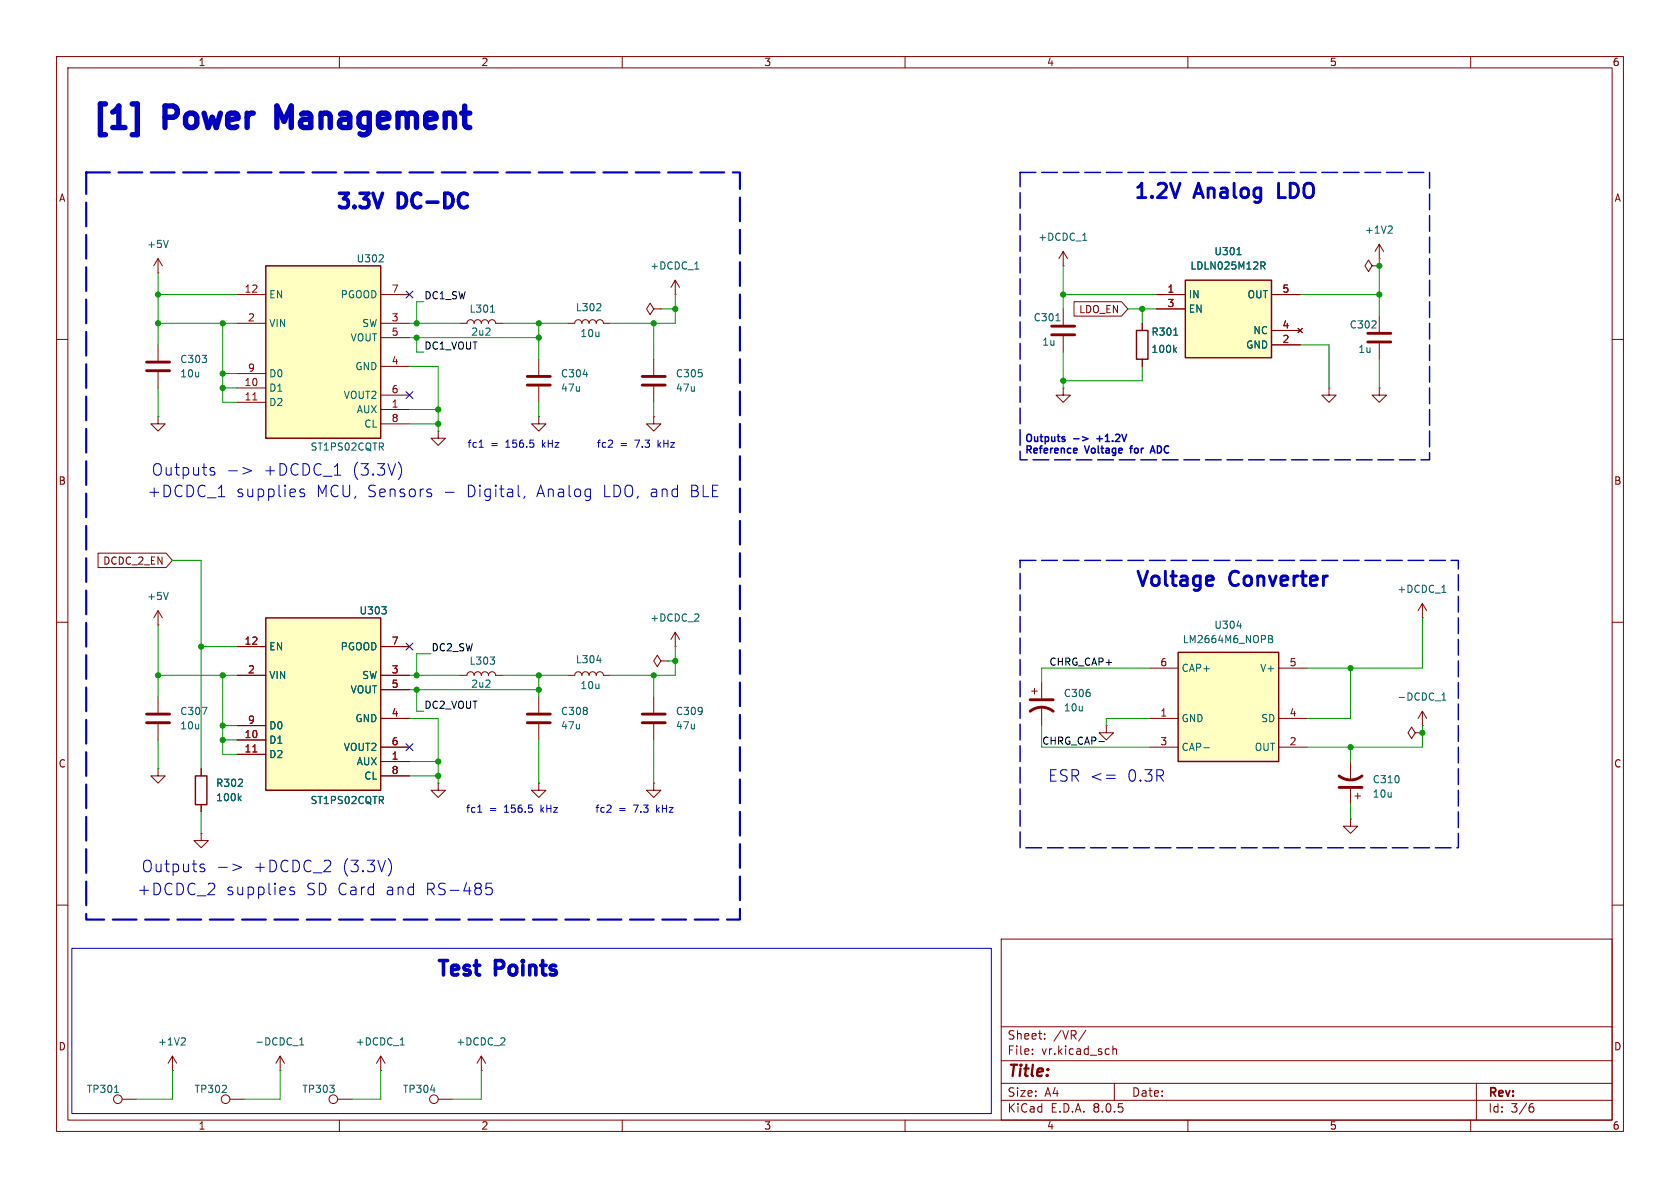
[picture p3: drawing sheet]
<svg xmlns="http://www.w3.org/2000/svg" width="297mm" height="210mm" viewBox="0 0 297 210" stroke-linecap="round" stroke-linejoin="round" font-family="sans-serif">
<g fill="none" stroke="#840000" stroke-width=".18">
<path d="M10 10h277v190h-277zM12 12h273v186h-273zM60 10v2M110 10v2M160 10v2M210 10v2M260 10v2M10 60h2M285 60h2M188 68.6v1.3h1.2l-1.2 1.2-1.3-1.2h1.3M188 68.6h.1M10 110h2"/>
<path d="M250.7 108l.8-1.3v2.5M251.5 109.2h.1M251.5 106.7l.7 1.3M285 110h2M195.6 128.3v1.2h1.2l-1.2 1.3-1.3-1.3h1.3M195.6 128.3h.1M238.8 134.6v3.3M238.8 139.4v2.8M250.2 129.5l-.6-1-.7 1 .7 1.1 .6-1.1h1.3M250.7 127l.8-1.3v2.6M251.5 129.5h.1M251.5 128.3h.1"/>
<path d="M251.5 125.7l.7 1.3M10 160h2M239.5 140.7h1M240 140.2v1M285 160h2M177 166h108v32h-108zM60 198v2M110 198v2M160 198v2M177 194.5h108M177 191.5h108M177 187.5h108"/>
<path d="M177 181.5h108M182.5 186.3v.1M182.5 185.5v.1M184.7 183.6v.1M184.7 182.8v.1M192 182.1l-1.3 2M196.7 184.9v1.5M196.7 185.5l.3-.1 .3 .1 .1 .9M197 191.5v3M210 198v2M260 198v2M261 191.5v6.5"/>
<path d="M270.6 195.7h.3l.3 .3-.1 .5-.5 .1M271 195.1l-.4 .1"/>
</g>
<path d="M254.9 104.7h.7M254.9 123.8h.7M254.9 122.9l.4-.4v1.3" fill="none" stroke="#006464" stroke-width=".18"/>
<path d="M236.7 137.2a3.3 3.3 0 0 0 4.1 0M236.7 139.2h4.1" fill="none" stroke="#840000" stroke-width=".51"/>
<path d="M208.3 115.3h17.8v19.3h-17.8z" fill="#ffffc2"/>
<path d="M200.9 58.4h2v5.1h-2zM208.3 115.3h17.8v19.3h-17.8z" fill="none" stroke="#840000" stroke-width=".25"/>
<g fill="none" stroke="#840000" stroke-width=".18">
<path d="M81.3 57.2h1.2a.64 .64 0 0 1 .7-.7 .64 .64 0 0 1 .6 .7 .64 .64 0 0 1 .7-.7 .64 .64 0 0 1 .6 .7 .64 .64 0 0 1 .6-.7 .64 .64 0 0 1 .7 .7 .64 .64 0 0 1 .6-.7 .64 .64 0 0 1 .6 .7h1.3M100.3 57.2h1.3a.64 .64 0 0 1 .6-.7 .64 .64 0 0 1 .7 .7 .64 .64 0 0 1 .6-.7 .64 .64 0 0 1 .6 .7 .64 .64 0 0 1 .7-.7 .64 .64 0 0 1 .6 .7 .64 .64 0 0 1 .6-.7 .64 .64 0 0 1 .7 .7h1.2M115.6 54.6l-.7-1-.6 1 .6 1 .7-1h1.2M116.8 54.6h.1M118.6 50.8l.8-1.3v2.6M119.4 52.1h.1M119.4 49.5l.7 1.3M187.2 45.7l.8-1.2v2.5M188 47h.1M188 44.5l.7 1.2M188 54.6v2.8M188 59.4v2.8"/>
<path d="M201.9 57.2v1.2M242.6 47l-.7-1-.6 1 .6 1 .7-1h1.2M243.1 44.5l.7-1.3v2.5M243.8 47h.1M243.8 45.7h.1M243.8 55.9v2.8M243.8 43.2l.8 1.3M77.5 76.2v1.3h1.2l-1.2 1.2-1.3-1.2h1.3M77.5 76.2h.1M95.2 73.7v1.2h1.3l-1.3 1.3-1.2-1.3h1.2M95.2 73.7h.1M95.2 63.5v2.8"/>
<path d="M95.2 68.3v2.8M115.6 73.7v1.2h1.2l-1.2 1.3-1.3-1.3h1.3M115.6 73.7h.1M115.6 63.5v2.8M115.6 68.3v2.8M201.9 63.5v1.3M234.9 68.6v1.3h1.3l-1.3 1.2-1.2-1.2h1.2M234.9 68.6h.1M243.8 68.6v1.3h1.3l-1.3 1.2-1.2-1.2h1.2M243.8 68.6h.1M243.8 60.7v2.8M81.3 119.4h1.2a.64 .64 0 0 1 .7-.7 .64 .64 0 0 1 .6 .7 .64 .64 0 0 1 .7-.7 .64 .64 0 0 1 .6 .7 .64 .64 0 0 1 .6-.7 .64 .64 0 0 1 .7 .7 .64 .64 0 0 1 .6-.7 .64 .64 0 0 1 .6 .7h1.3"/>
<path d="M100.3 119.4h1.3a.64 .64 0 0 1 .6-.7 .64 .64 0 0 1 .7 .7 .64 .64 0 0 1 .6-.7 .64 .64 0 0 1 .6 .7 .64 .64 0 0 1 .7-.7 .64 .64 0 0 1 .6 .7 .64 .64 0 0 1 .6-.7 .64 .64 0 0 1 .7 .7h1.2M116.8 116.8l-.6-1-.6 1 .6 1.1 .6-1.1h1.3M118.1 116.8h.1M118.6 113l.8-1.2v2.5M119.4 114.3h.1M119.4 111.8l.7 1.2M203.2 118.1h5.1M226.1 118.1h5M77.5 138.4v1.3h1.2l-1.2 1.3-1.3-1.3h1.3M77.5 138.4h.1M95.2 138.4v1.3h1.3l-1.3 1.3-1.2-1.3h1.2M95.2 138.4h.1"/>
<path d="M95.2 123.2v2.8M95.2 128v2.8M115.6 138.4v1.3h1.2l-1.2 1.3-1.3-1.3h1.3M115.6 138.4h.1M115.6 123.2v2.8M115.6 128v2.8M182.4 122.2h1M182.9 121.7v1M184.1 120.7v2.7M184.1 125v3.3M203.2 127h5.1M203.2 132.1h5.1"/>
<path d="M226.1 127h5M226.1 132.1h5M238.8 144.8v1.3h1.2l-1.2 1.2-1.3-1.2h1.3M238.8 144.8h.1"/>
</g>
<g fill="none" stroke="#006464" stroke-width=".18">
<path d="M245.9 39.9l.2 .3v.3l-.7 .7h.7M86.7 55.2h.7M105.4 54.9h.8M106.2 53.8v.4M122.8 47.6h.8M186.7 56.7h.7M191.4 42.5h.7M207.5 59.3h.7M103.1 66.2h.8M207.6 61.8l.4 .5M208 61.5l-.5 .4M86.6 116.1h.8l-.4 .5"/>
<path d="M87.4 116.8v.5M105.5 116.7h.8M122.8 109.8h.8M123.5 108.7v.4M218.7 110.6h.8M224.3 112.3l.6 .2v.2l-.2 .2M224.3 112.9h.4M224.7 112.9l.3 .3-.1 .3-.6 .1M212.8 132.2h1"/>
</g>
<g fill="none" stroke="#840000" stroke-width=".51">
<path d="M185.9 59.2h4.1M185.9 57.7h4.1M241.8 58.9h4.1M93.2 68.1h4.1M93.2 66.5h4.1M113.5 68.1h4.1M113.5 66.5h4.1M241.8 60.5h4.1M93.2 127.8h4.1M93.2 126.2h4.1M113.5 127.8h4.1M113.5 126.2h4.1"/>
<path d="M182.1 125.7a3.3 3.3 0 0 1 4.1 0M182.1 123.7h4.1"/>
</g>
<path d="M209.5 49.5h15.3v13.7h-15.3z" fill="#ffffc2"/>
<path d="M209.5 49.5h15.3v13.7h-15.3z" fill="none" stroke="#840000" stroke-width=".25"/>
<g fill="none" stroke="#840000" stroke-width=".18">
<path d="M204.5 52.1h5M204.5 54.6h5M224.8 52.1h5.1M224.8 58.4h5.1M229.5 58l.8 .8M230.3 58l-.8 .8M27.9 73.7v1.2h1.3l-1.3 1.3-1.2-1.3h1.2M27.9 73.7h.1M224.8 61h5.1M21.6 194.3h2.5M29.7 188l.8-1.3v2.5M30.5 189.2h.1"/>
<path d="M30.5 186.7l.7 1.3M40.6 194.3h2.6M48.8 188l.7-1.3v2.5M49.5 189.2h.1M49.5 186.7l.8 1.3"/>
<circle cx="20.8" cy="194.3" r=".76"/>
<circle cx="39.9" cy="194.3" r=".76"/>
</g>
<path d="M218.7 45h.7M222.9 46.3h.5l.2 .2-.1 .4-.6 .1M223.2 47l.4 .6M20.3 193.1h.7M32.5 183.5l.3 .2-.1 .3-.7 .7h.8M53 184.7h.7M53 183.8l.3-.3v1.2" fill="none" stroke="#006464" stroke-width=".18"/>
<path d="M47 47h20.3v30.5h-20.3z" fill="#ffffc2"/>
<path d="M47 47h20.3v30.5h-20.3zM34.5 137.2h2.1v5h-2.1z" fill="none" stroke="#840000" stroke-width=".25"/>
<g fill="none" stroke="#840000" stroke-width=".18">
<path d="M27.9 48.3h.1M27.9 45.7l-.7 1.3M27.9 45.7v2.6M27.9 45.7l.8 1.3M41.9 52.1h5.1M41.9 57.2h5.1M67.3 52.1h5.1M67.3 57.2h5.1M67.3 59.7h5.1M27.9 61v2.8M27.9 65.8v2.8M41.9 68.6h5.1"/>
<path d="M41.9 71.1h5.1M41.9 66h5.1M67.3 72.4h5.1M67.3 64.8h5.1M67.3 69.9h5.1M67.3 74.9h5.1M27.9 110.5h.1M27.9 108v2.5M27.9 108l-.7 1.2M27.9 108l.8 1.2M27.9 135.9v1.3h1.3l-1.3 1.2-1.2-1.2h1.2M27.9 135.9h.1"/>
<path d="M27.9 123.2v2.8M27.9 128v2.8M35.6 135.9v1.3M35.6 147.3v1.3h1.2l-1.2 1.3-1.3-1.3h1.3M35.6 147.3h.1M35.6 142.2v1.3"/>
</g>
<path d="M44.7 70.7h.7" fill="none" stroke="#a90000" stroke-width=".18"/>
<path d="M29.8 42.5l-.5 1.3M67 46.3h.8M67.7 45.2v.4M29.8 104.7l-.5 1.3M35.7 125h.9l-.6 1.3M42.3 141.1l.3 .4M42.6 140.7l-.5 .5" fill="none" stroke="#006464" stroke-width=".18"/>
<path d="M25.9 65.5h4.1M25.9 64h4.1M25.9 127.8h4.1M25.9 126.2h4.1" fill="none" stroke="#840000" stroke-width=".51"/>
<path d="M47 109.2h20.3v30.5h-20.3z" fill="#ffffc2"/>
<path d="M47 109.2h20.3v30.5h-20.3z" fill="none" stroke="#840000" stroke-width=".25"/>
<g fill="none" stroke="#840000" stroke-width=".18">
<path d="M189.9 53.3h8.4l1.1 1.3-1.1 1.3h-8.4zM201.9 57.2v1.2M204.5 52.1h5M204.5 54.6h5M224.8 52.1h5.1M224.8 58.4h5.1M229.5 58l.8 .8M230.3 58l-.8 .8M201.9 63.5v1.3M224.8 61h5.1M17.3 97.8h12.1l1.1 1.3-1.1 1.2h-12.1zM41.9 114.3h5.1"/>
<path d="M41.9 119.4h5.1M67.3 114.3h5.1M67.3 119.4h5.1M35.6 135.9v1.3M41.9 130.8h5.1M41.9 133.4h5.1M41.9 128.3h5.1M67.3 134.6h5.1M67.3 127h5.1M67.3 121.9h5.1M67.3 132.1h5.1M67.3 137.2h5.1"/>
<path d="M35.6 142.2v1.3M59.7 194.3h2.5M66.5 188l.8-1.3v2.5M67.3 189.2h.1M67.3 186.7l.8 1.3M77.5 194.3h2.5M84.3 188l.8-1.3v2.5M85.1 189.2h.1M85.1 186.7l.8 1.3"/>
<circle cx="58.9" cy="194.3" r=".76"/>
<circle cx="76.7" cy="194.3" r=".76"/>
</g>
<path d="M44.7 132.9h.7" fill="none" stroke="#a90000" stroke-width=".18"/>
<g fill="none" stroke="#006464" stroke-width=".18">
<path d="M207.5 59.3h.7M218.7 45h.7M222.9 46.3h.5l.2 .2-.1 .4-.6 .1M223.2 47l.4 .6M207.6 61.8l.4 .5M208 61.5l-.5 .4M67.5 107.3h.8l-.4 .4M68.2 107.9v.5M42.3 141.1l.3 .4M42.6 140.7l-.5 .5M70.8 184.7h.7M76.1 192.7h.8"/>
<path d="M88.5 184.7h.8M89.2 183.6v.4"/>
</g>
<path d="M194.3 131.1h1" fill="none" stroke="#0f0f0f" stroke-width=".18"/>
<path d="M208.6 32.4l-.8 2.5M214.1 101.8l.3 .1 .1 .5-1.2 .3M214.4 103.4l-.3 .1" fill="none" stroke="#0000c2" stroke-width=".51"/>
<g fill="none" stroke="#0000c2" stroke-width=".18">
<path d="M84.7 79.1h.7M37.4 83.3l.5 .1 .1 .3-.3 .3h-.4M37.4 82.6l.5 .1M38.6 87.8h1.1M40.4 83.2h1.6M42.9 82.6l1.6 .6-1.6 .6M53.8 86.5l-.5-.1-.3 .3 .1 .3 .7 .2 .1 .2-.1 .3-.2 .1-.6-.1M59.1 84h1.1M70.7 82.1l.1 .2a2.42 2.42 0 0 1-.1 2.1M76 87.1l.3 .3-.1 .3-.2 .1M76 86.4l.2 .1M78.7 87h1.6"/>
<path d="M91.7 87.7l.2 .1M92.8 87.7l-.2 .4M195.6 137h1.6M195.6 137.6h1.6M35.6 153.4l.5 .1 .1 .3-.3 .3h-.4M35.6 152.7l.5 .1M36.7 158.2h1.3M37.9 156.3l.1 .2-.1 .5M38.6 153.3h1.6M41.2 152.7l1.5 .6-1.5 .6M52 156.9l-.5-.1-.3 .3 .1 .3 .7 .2 .1 .2-.1 .3-.2 .1-.6-.1M68.9 152.2l.1 .2a2.42 2.42 0 0 1-.1 2.1"/>
<path d="M84.5 143.6h.7M86.9 156.1h-.9l-.1 1 .3-.2 .6 .1 .2 .3-.1 .7-.3 .2h-.4l-.3-.2M12.7 167.6h162.6v29.3h-162.6z"/>
</g>
<path d="M18.7 18.4h-1v5.4M23.4 18.4h.9v5.4h-.9M50.2 21.5l-1.3-2.8v3.8" fill="none" stroke="#0000c2" stroke-width=".95"/>
<path d="M189.8 77.6h1M190.2 79.2l.2 .3-.6 .2M191.4 77.2l.9 .4-.9 .3M199.7 79.2h.5M203.5 79.7h.6M190.3 80l-.1 .1M203.3 80.1l.5-1.3 .4 1.3" fill="none" stroke="#0000c2" stroke-width=".25"/>
<path d="M67.6 34.2l-.8 2.5" fill="none" stroke="#0000c2" stroke-width=".63"/>
<path d="M180.3 30.5h72.4v50.8h-72.4zM180.3 99.1h77.5v50.8h-77.5z" fill="none" stroke="#0000c2" stroke-width=".25" stroke-dasharray="2.8 1"/>
<path d="M15.2 30.5h115.6v132.1h-115.6z" fill="none" stroke="#0000c2" stroke-width=".38" stroke-dasharray="4.2 1.5"/>
<g fill="none" stroke="#009600" stroke-width=".18">
<path d="M27.9 48.3v12.7M27.9 52.1h14M27.9 57.2h14M39.4 57.2v13.9h2.5M72.4 59.7h22.8M72.4 57.2h8.9M73.7 59.7v2.5h1.2M74.9 53.3h-1.2v3.9M88.9 57.2h11.4M95.2 57.2v6.3M115.6 57.2v6.3M116.8 54.6h2.6"/>
<path d="M119.4 52.1v5.1h-11.5M188 52.1h16.5M188 47v7.6M199.4 54.6h5.1M201.9 54.6v2.6M229.9 52.1h13.9M243.8 45.7v10.2M27.9 68.6v5.1M39.4 68.6h2.5M39.4 66h2.5M72.4 64.8h5.1v11.4M72.4 74.9h5.1"/>
<path d="M72.4 72.4h5.1M95.2 71.1v2.6M115.6 71.1v2.6M188 62.2v6.4M201.9 64.8v2.5h-13.9M229.9 61h5v7.6M243.8 63.5v5.1M30.5 99.1h5.1v36.8M27.9 110.5v12.7M27.9 119.4h14M35.6 114.3h6.3M39.4 119.4v14h2.5"/>
<path d="M72.4 119.4h8.9M76.2 115.6h-2.5v3.8M88.9 119.4h11.4M95.2 119.4v3.8M115.6 119.4v3.8M118.1 116.8h1.3M119.4 114.3v5.1h-11.5M203.2 118.1h-19.1v2.6M238.8 118.1v8.9h-7.7M251.5 109.2v8.9h-20.4M27.9 130.8v5.1M39.4 130.8h2.5"/>
<path d="M39.4 128.3h2.5M72.4 127h5.1v11.4M72.4 121.9h22.8M72.4 137.2h5.1M72.4 134.6h5.1M73.7 121.9v3.8h1.2M95.2 130.8v7.6M115.6 130.8v7.6M184.1 128.3v3.8h19.1M203.2 127h-7.6v1.3M238.8 132.1v2.5M251.5 128.3v3.8h-20.4"/>
<path d="M35.6 143.5v3.8M238.8 142.2v2.6M30.5 189.2v5.1h-6.4M49.5 189.2v5.1h-6.3M67.3 189.2v5.1h-5.1M85.1 189.2v5.1h-5.1"/>
</g>
<path d="M71.8 51.5l1.2 1.2M73 51.5l-1.2 1.2M71.8 69.2l1.2 1.3M73 69.2l-1.2 1.3M71.8 113.7l1.2 1.2M73 113.7l-1.2 1.2M71.8 131.5l1.2 1.2M73 131.5l-1.2 1.2" fill="none" stroke="#000084" stroke-width=".18"/>
<g fill="#009600" stroke="#009600" stroke-width=".18">
<circle cx="27.9" cy="52.1" r=".46"/>
<circle cx="27.9" cy="57.2" r=".46"/>
<circle cx="39.4" cy="66" r=".46"/>
<circle cx="39.4" cy="68.6" r=".46"/>
<circle cx="39.4" cy="57.2" r=".46"/>
<circle cx="77.5" cy="72.4" r=".46"/>
<circle cx="73.7" cy="57.2" r=".46"/>
<circle cx="73.7" cy="59.7" r=".46"/>
<circle cx="39.4" cy="128.3" r=".46"/>
<circle cx="39.4" cy="119.4" r=".46"/>
<circle cx="27.9" cy="119.4" r=".46"/>
<circle cx="35.6" cy="114.3" r=".46"/>
<circle cx="39.4" cy="130.8" r=".46"/>
<circle cx="77.5" cy="74.9" r=".46"/>
<circle cx="243.8" cy="52.1" r=".46"/>
<circle cx="243.8" cy="47" r=".46"/>
<circle cx="188" cy="52.1" r=".46"/>
<circle cx="201.9" cy="54.6" r=".46"/>
<circle cx="73.7" cy="121.9" r=".46"/>
<circle cx="73.7" cy="119.4" r=".46"/>
<circle cx="77.5" cy="134.6" r=".46"/>
<circle cx="77.5" cy="137.2" r=".46"/>
<circle cx="95.2" cy="121.9" r=".46"/>
<circle cx="95.2" cy="119.4" r=".46"/>
<circle cx="115.6" cy="119.4" r=".46"/>
<circle cx="115.6" cy="57.2" r=".46"/>
<circle cx="188" cy="67.3" r=".46"/>
<circle cx="95.2" cy="57.2" r=".46"/>
<circle cx="95.2" cy="59.7" r=".46"/>
<circle cx="119.4" cy="54.6" r=".46"/>
<circle cx="119.4" cy="116.8" r=".46"/>
<circle cx="251.5" cy="129.5" r=".46"/>
<circle cx="238.8" cy="118.1" r=".46"/>
<circle cx="238.8" cy="132.1" r=".46"/>
</g>
<g font-size="5.3" fill="#0000c2">
<text x="15.6" y="24.2">[1]</text>
<text x="29.3" y="24.2">Power</text>
<text x="51.2" y="24.2">Management</text>
</g>
<g font-size="3.5" fill="#0000c2">
<text x="200.1" y="35.8">1.2V</text>
<text x="211.3" y="35.8">Analog</text>
<text x="227" y="35.8">LDO</text>
<text x="58.9" y="37.8">3.3V</text>
<text x="70.5" y="37.8">DC-DC</text>
<text x="200.4" y="104.4">Voltage</text>
<text x="217.4" y="104.4">Converter</text>
<text x="76.7" y="173.4">Test</text>
<text x="87.7" y="173.4">Points</text>
</g>
<g font-size="2.8" fill="#0000c2">
<text x="25.9" y="88.1">+DCDC_1</text>
<text x="26.7" y="84.3">Outputs</text>
<text x="41.6" y="88.1">supplies</text>
<text x="46.5" y="84.3">+DCDC_1</text>
<text x="55.8" y="88.1">MCU, Sensors</text>
<text x="62.2" y="84.3">(3.3V)</text>
<text x="82.5" y="88.1">Digital,</text>
<text x="94.9" y="88.1">Analog</text>
<text x="106.7" y="88.1">LDO, and</text>
<text x="122.2" y="88.1">BLE</text>
<text x="185.2" y="138.4">ESR &lt;=</text>
<text x="199.2" y="138.4">0.3R</text>
<text x="24.9" y="154.4">Outputs</text>
<text x="44.7" y="154.4">+DCDC_2</text>
<text x="60.5" y="154.4">(3.3V)</text>
<text x="24.1" y="158.5">+DCDC_2</text>
<text x="39.9" y="158.5">supplies</text>
<text x="54" y="158.5">SD Card</text>
<text x="68.2" y="158.5">and</text>
<text x="75.3" y="158.5">RS-485</text>
</g>
<text font-size="2.8" fill="#840000" x="178" y="190.9">Title:</text>
<g font-size="2.1" fill="#840000">
<text x="178" y="184">Sheet:</text>
<text x="186.2" y="184">/VR/</text>
<text x="178" y="186.7">File:</text>
<text x="184.1" y="186.7">vr.kicad_sch</text>
<text x="178" y="196.9">KiCad</text>
<text x="178" y="194.1">Size:</text>
<text x="184.7" y="194.1">A4</text>
<text x="185.7" y="196.9">E.D.A.</text>
<text x="193.3" y="196.9">8.0.5</text>
<text x="200" y="194.1">Date:</text>
<text x="263" y="194.3">Rev:</text>
<text x="263" y="196.9">Id:</text>
<text x="267.1" y="196.9">3/6</text>
</g>
<g font-size="1.8" fill="#840000">
<text x="35" y="11.9">1</text>
<text x="85" y="11.9">2</text>
<text x="135" y="11.9">3</text>
<text x="185" y="11.9">4</text>
<text x="235" y="11.9">5</text>
<text x="285" y="11.9">6</text>
<text x="10.3" y="35.9">A</text>
<text x="285.3" y="35.9">A</text>
<text x="190.7" y="55.6">LDO_EN</text>
<text x="10.3" y="85.9">B</text>
<text x="285.3" y="85.9">B</text>
<text x="18.1" y="100">DCDC_2_EN</text>
<text x="10.3" y="135.9">C</text>
<text x="285.3" y="135.9">C</text>
<text x="10.3" y="185.9">D</text>
<text x="285.3" y="185.9">D</text>
<text x="35" y="199.9">1</text>
<text x="85" y="199.9">2</text>
<text x="135" y="199.9">3</text>
<text x="185" y="199.9">4</text>
<text x="235" y="199.9">5</text>
<text x="285" y="199.9">6</text>
</g>
<g font-size="1.8" fill="#006464">
<text x="241.2" y="41.5">+1V2</text>
<text x="25.9" y="44">+5V</text>
<text x="63" y="46.6">U302</text>
<text x="114.9" y="47.9">+DCDC_1</text>
<text x="183.4" y="42.8">+DCDC_1</text>
<text x="210.4" y="47.9">LDLN025M12R</text>
<text x="214.6" y="45.3">U301</text>
<text x="47.5" y="52.9">EN</text>
<text x="60.1" y="52.9">PGOOD</text>
<text x="210.1" y="52.9">IN</text>
<text x="220.5" y="52.9">OUT</text>
<text x="47.5" y="58">VIN</text>
<text x="63.9" y="58">SW</text>
<text x="82.9" y="55.5">L301</text>
<text x="83.2" y="59.5">2u2</text>
<text x="101.7" y="55.2">L302</text>
<text x="102.5" y="59.8">10u</text>
<text x="182.6" y="57">C301</text>
<text x="203.5" y="59.5">R301</text>
<text x="210.1" y="55.5">EN</text>
<text x="221.5" y="59.3">NC</text>
<text x="238.5" y="58.3">C302</text>
<text x="31.8" y="64.4">C303</text>
<text x="61.9" y="60.6">VOUT</text>
<text x="62.7" y="65.6">GND</text>
<text x="184.2" y="61.3">1u</text>
<text x="203.5" y="62.6">100k</text>
<text x="220.2" y="61.8">GND</text>
<text x="240" y="62.6">1u</text>
<text x="31.8" y="66.9">10u</text>
<text x="47.5" y="69.4">D1</text>
<text x="47.5" y="72">D2</text>
<text x="47.5" y="66.9">D0</text>
<text x="60.7" y="70.7">VOUT2</text>
<text x="99.1" y="66.9">C304</text>
<text x="99.1" y="69.4">47u</text>
<text x="119.4" y="66.9">C305</text>
<text x="119.4" y="69.4">47u</text>
<text x="63" y="73.3">AUX</text>
<text x="64.3" y="75.8">CL</text>
<text x="54.8" y="79.9">ST1PS02CQTR</text>
<text x="25.9" y="106.3">+5V</text>
<text x="246.9" y="105">+DCDC_1</text>
<text x="63.5" y="108.8">U303</text>
<text x="114.9" y="110.1">+DCDC_2</text>
<text x="209" y="113.9">LM2664M6_NOPB</text>
<text x="214.6" y="111.4">U304</text>
<text x="47.5" y="115.2">EN</text>
<text x="60.1" y="115.2">PGOOD</text>
<text x="82.9" y="117.7">L303</text>
<text x="101.7" y="117.4">L304</text>
<text x="208.8" y="119">CAP+</text>
<text x="222.7" y="119">V+</text>
<text x="47.5" y="120.2">VIN</text>
<text x="61.9" y="122.8">VOUT</text>
<text x="63.9" y="120.2">SW</text>
<text x="83.2" y="121.8">2u2</text>
<text x="102.5" y="122">10u</text>
<text x="188" y="123.4">C306</text>
<text x="188" y="126">10u</text>
<text x="246.9" y="124.1">-DCDC_1</text>
<text x="31.8" y="126.6">C307</text>
<text x="31.8" y="129.1">10u</text>
<text x="47.5" y="131.7">D1</text>
<text x="47.5" y="129.1">D0</text>
<text x="62.7" y="127.9">GND</text>
<text x="99.1" y="126.6">C308</text>
<text x="99.1" y="129.1">47u</text>
<text x="119.4" y="126.6">C309</text>
<text x="119.4" y="129.1">47u</text>
<text x="208.8" y="127.9">GND</text>
<text x="222.9" y="127.9">SD</text>
<text x="47.5" y="134.2">D2</text>
<text x="60.7" y="132.9">VOUT2</text>
<text x="63" y="135.5">AUX</text>
<text x="208.8" y="132.9">CAP-</text>
<text x="221.7" y="132.9">OUT</text>
<text x="38.1" y="139.3">R302</text>
<text x="38.1" y="141.8">100k</text>
<text x="54.8" y="142.3">ST1PS02CQTR</text>
<text x="64.3" y="138">CL</text>
<text x="242.6" y="138.7">C310</text>
<text x="242.6" y="141.2">10u</text>
<text x="27.8" y="185">+1V2</text>
<text x="45" y="185">-DCDC_1</text>
<text x="62.8" y="185">+DCDC_1</text>
<text x="80.6" y="185">+DCDC_2</text>
<text x="15.3" y="193.4">TP301</text>
<text x="34.3" y="193.4">TP302</text>
<text x="53.4" y="193.4">TP303</text>
<text x="71.1" y="193.4">TP304</text>
</g>
<g font-size="1.8" fill="#a90000">
<text x="43.1" y="51.8">12</text>
<text x="69.1" y="51.8">7</text>
<text x="206.3" y="51.8">1</text>
<text x="226.6" y="51.8">5</text>
<text x="43.7" y="56.9">2</text>
<text x="69.1" y="56.9">3</text>
<text x="69.1" y="59.4">5</text>
<text x="206.3" y="54.4">3</text>
<text x="226.6" y="58.2">4</text>
<text x="43.7" y="65.8">9</text>
<text x="69.1" y="64.5">4</text>
<text x="226.6" y="60.7">2</text>
<text x="43.1" y="68.3">10</text>
<text x="43.1" y="70.9">11</text>
<text x="69.1" y="69.6">6</text>
<text x="69.1" y="72.1">1</text>
<text x="69.1" y="74.7">8</text>
<text x="43.1" y="114">12</text>
<text x="43.7" y="119.1">2</text>
<text x="69.1" y="119.1">3</text>
<text x="69.1" y="114">7</text>
<text x="205" y="117.9">6</text>
<text x="227.9" y="117.9">5</text>
<text x="69.1" y="121.7">5</text>
<text x="43.1" y="130.6">10</text>
<text x="43.7" y="128">9</text>
<text x="69.1" y="126.7">4</text>
<text x="69.1" y="131.8">6</text>
<text x="205" y="126.7">1</text>
<text x="205" y="131.8">3</text>
<text x="227.9" y="131.8">2</text>
<text x="227.9" y="126.7">4</text>
<text x="43.1" y="133.1">11</text>
<text x="69.1" y="134.4">1</text>
<text x="69.1" y="136.9">8</text>
</g>
<g font-size="1.8" fill="#0f0f0f">
<text x="74.9" y="53">DC1_SW</text>
<text x="74.9" y="61.9">DC1_VOUT</text>
<text x="76.2" y="115.2">DC2_SW</text>
<text x="185.4" y="117.8">CHRG_CAP+</text>
<text x="74.9" y="125.4">DC2_VOUT</text>
<text x="184.1" y="131.7">CHRG_CAP-</text>
</g>
<g font-size="1.8" fill="#0000c2">
<text x="82.5" y="79.4">fc1</text>
<text x="86.7" y="79.4">=</text>
<text x="89.5" y="79.4">156.5</text>
<text x="96.1" y="79.4">kHz</text>
<text x="105.4" y="79.4">fc2</text>
<text x="109.6" y="79.4">=</text>
<text x="112.3" y="79.4">7.3</text>
<text x="116.5" y="79.4">kHz</text>
<text x="181.1" y="78.5">Outputs</text>
<text x="181.1" y="80.5">Reference</text>
<text x="192" y="80.5">Voltage</text>
<text x="194.5" y="78.5">+1.2V</text>
<text x="200.4" y="80.5">for</text>
<text x="204.6" y="80.5">ADC</text>
<text x="82.3" y="143.9">fc1</text>
<text x="86.5" y="143.9">=</text>
<text x="89.2" y="143.9">156.5</text>
<text x="95.8" y="143.9">kHz</text>
<text x="105.2" y="143.9">fc2</text>
<text x="109.4" y="143.9">=</text>
<text x="112.1" y="143.9">7.3</text>
<text x="116.3" y="143.9">kHz</text>
</g>
</svg>
